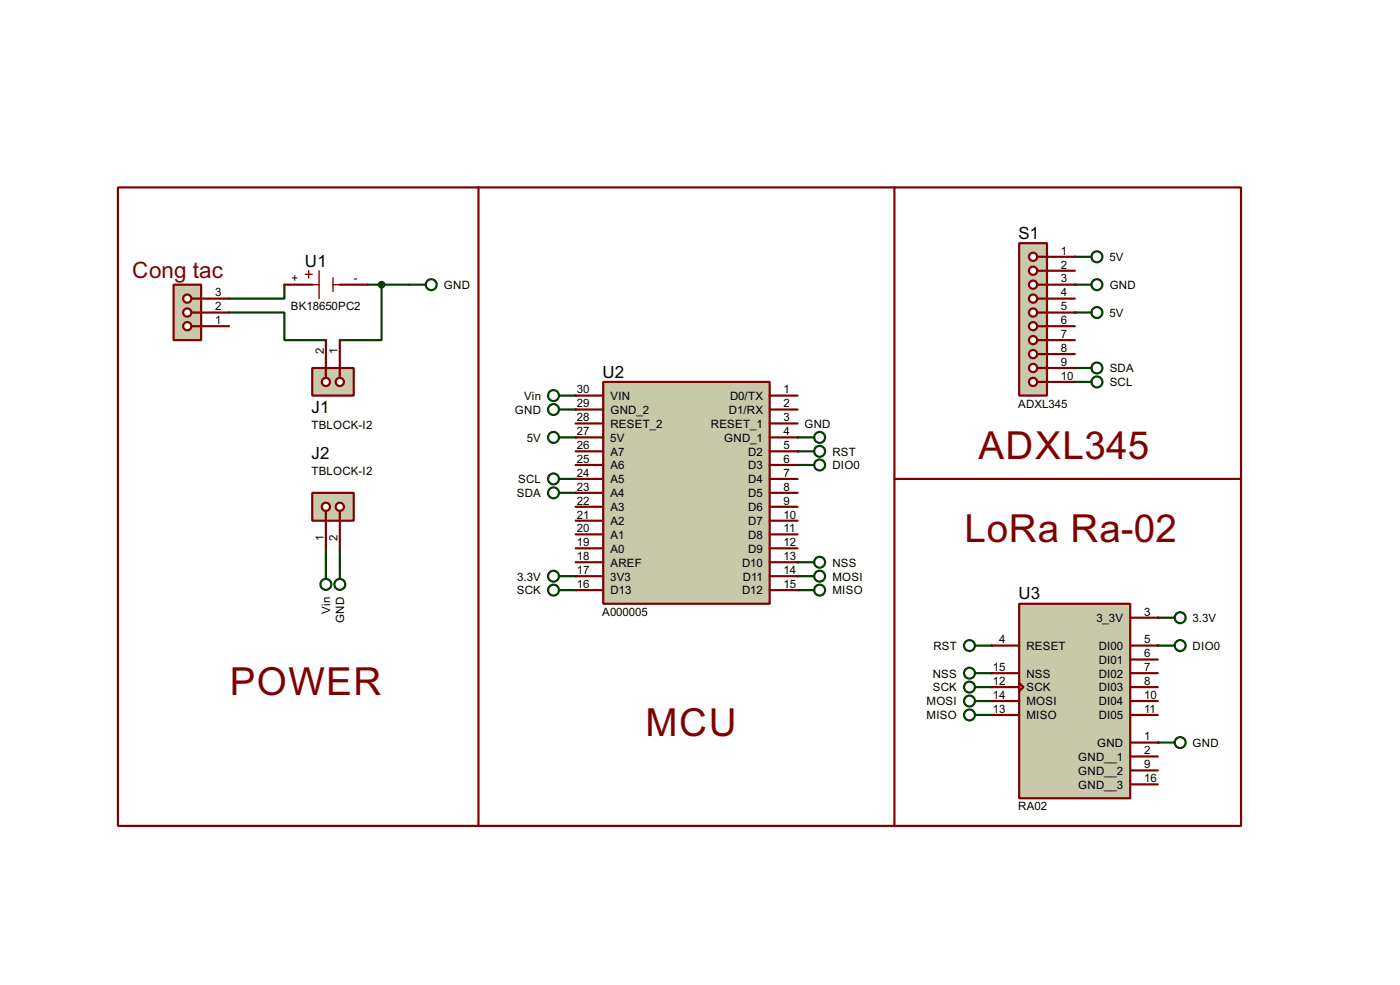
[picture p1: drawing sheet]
<svg xmlns="http://www.w3.org/2000/svg" width="256mm" height="180mm" viewBox="0 0 256 180" stroke-linecap="round" stroke-linejoin="round" font-family="sans-serif">
<path d="M42 57.2h10.1v5.1h7.6M52.1 52.1v2.6h-10.1M67.4 52.1h7.6M69.9 52.1v10.2h-7.6M59.7 100.4v2.5M62.3 100.4v2.5" fill="none" stroke="#004000" stroke-width=".4"/>
<g fill="#004000">
<circle cx="212.1" cy="113.1" r=".2"/>
<circle cx="212.1" cy="118.2" r=".2"/>
<circle cx="212.1" cy="135.9" r=".2"/>
<circle cx="181.7" cy="130.9" r=".2"/>
<circle cx="181.7" cy="128.3" r=".2"/>
<circle cx="181.7" cy="123.2" r=".2"/>
<circle cx="181.7" cy="118.2" r=".2"/>
<circle cx="181.7" cy="125.8" r=".2"/>
<circle cx="105.5" cy="105.5" r=".2"/>
<circle cx="105.5" cy="80.1" r=".2"/>
<circle cx="105.5" cy="90.2" r=".2"/>
<circle cx="105.5" cy="87.7" r=".2"/>
<circle cx="146.1" cy="102.9" r=".2"/>
<circle cx="146.1" cy="105.5" r=".2"/>
<circle cx="146.1" cy="108" r=".2"/>
<circle cx="105.5" cy="108" r=".2"/>
<circle cx="146.1" cy="82.6" r=".2"/>
<circle cx="146.1" cy="85.1" r=".2"/>
<circle cx="146.1" cy="80.1" r=".2"/>
<circle cx="105.5" cy="75" r=".2"/>
<circle cx="105.5" cy="72.4" r=".2"/>
<circle cx="196.9" cy="47" r=".2"/>
<circle cx="196.9" cy="52.1" r=".2"/>
<circle cx="196.9" cy="57.2" r=".2"/>
<circle cx="196.9" cy="67.4" r=".2"/>
<circle cx="196.9" cy="69.9" r=".2"/>
</g>
<path d="M55.9 50.2h1.3M56.6 49.6v1.3M57.2 52.1h1.3M58.5 49.6v5.1M61 50.9v2.5M61 52.1h1.3" fill="none" stroke="#800000" stroke-width=".25"/>
<path d="M52.1 52.1h5.1M62.3 52.1h5.1" fill="none" stroke="#800000" stroke-width=".4"/>
<g fill="none" stroke="#004000" stroke-width=".4">
<path d="M146.1 80.1h3.1M102.4 105.5h3.1M212.1 113.1h3.1M212.1 135.9h3.1"/>
<circle cx="150.1" cy="80.1" r="1"/>
<circle cx="101.4" cy="105.5" r="1"/>
<circle cx="216.2" cy="113.1" r="1"/>
<circle cx="216.2" cy="135.9" r="1"/>
</g>
<path d="M57.2 67.4h7.6v5h-7.6z" fill="#c8c8aa" stroke="#800000" stroke-width=".4"/>
<path d="M62.3 67.4v1.7" fill="none" stroke="#800000" stroke-width=".4"/>
<circle cx="62.2" cy="69.9" r=".75" fill="#feffff" stroke="#800000" stroke-width=".4"/>
<path d="M59.7 67.4v1.7" fill="none" stroke="#800000" stroke-width=".4"/>
<circle cx="59.7" cy="69.9" r=".75" fill="#feffff" stroke="#800000" stroke-width=".4"/>
<path d="M59.7 62.3v5.1M62.3 62.3v5.1" fill="none" stroke="#800000" stroke-width=".4"/>
<path d="M57.2 90.2h7.6v5.1h-7.6z" fill="#c8c8aa" stroke="#800000" stroke-width=".4"/>
<path d="M59.7 93.5v1.8" fill="none" stroke="#800000" stroke-width=".4"/>
<circle cx="59.7" cy="92.8" r=".75" fill="#feffff" stroke="#800000" stroke-width=".4"/>
<path d="M62.3 93.5v1.8" fill="none" stroke="#800000" stroke-width=".4"/>
<circle cx="62.2" cy="92.8" r=".75" fill="#feffff" stroke="#800000" stroke-width=".4"/>
<path d="M59.7 95.3v5.1M62.3 95.3v5.1" fill="none" stroke="#800000" stroke-width=".4"/>
<g fill="none" stroke="#004000" stroke-width=".4">
<path d="M75 52.1h3M196.9 52.1h3.1M102.4 72.4h3.1M102.4 75h3.1M59.7 102.9v3.1M62.3 102.9v3.1"/>
<circle cx="79" cy="52.1" r="1"/>
<circle cx="200.9" cy="52.1" r="1"/>
<circle cx="101.4" cy="72.4" r="1"/>
<circle cx="101.4" cy="75" r="1"/>
<circle cx="59.7" cy="107" r="1"/>
<circle cx="62.2" cy="107" r="1"/>
</g>
<circle cx="69.9" cy="52.1" r=".5" fill="#004000" stroke="#004000" stroke-width=".4"/>
<path d="M31.8 52.1h5.1v10.2h-5.1z" fill="#c8c8aa" stroke="#800000" stroke-width=".4"/>
<path d="M35.1 59.7h1.8" fill="none" stroke="#800000" stroke-width=".4"/>
<circle cx="34.3" cy="59.7" r=".75" fill="#feffff" stroke="#800000" stroke-width=".4"/>
<path d="M35.1 57.2h1.8" fill="none" stroke="#800000" stroke-width=".4"/>
<circle cx="34.3" cy="57.2" r=".75" fill="#feffff" stroke="#800000" stroke-width=".4"/>
<path d="M35.1 54.7h1.8" fill="none" stroke="#800000" stroke-width=".4"/>
<circle cx="34.3" cy="54.7" r=".75" fill="#feffff" stroke="#800000" stroke-width=".4"/>
<path d="M21.6 34.3h205.8v116.9h-205.8zM36.9 59.7h5.1M36.9 57.2h5.1M36.9 54.7h5.1" fill="none" stroke="#800000" stroke-width=".4"/>
<g fill="none" stroke="#004000" stroke-width=".4">
<path d="M146.1 85.1h3.1M102.4 108h3.1M146.1 102.9h3.1M146.1 108h3.1M146.1 105.5h3.1M178.6 118.2h3.1M212.1 118.2h3.1M178.6 123.2h3.1M178.6 125.8h3.1M178.6 128.3h3.1M178.6 130.9h3.1"/>
<circle cx="150.1" cy="85.1" r="1"/>
<circle cx="101.4" cy="108" r="1"/>
<circle cx="150.1" cy="105.5" r="1"/>
<circle cx="150.1" cy="108" r="1"/>
<circle cx="150.1" cy="102.9" r="1"/>
<circle cx="177.6" cy="118.2" r="1"/>
<circle cx="216.2" cy="118.2" r="1"/>
<circle cx="177.6" cy="125.8" r="1"/>
<circle cx="177.6" cy="128.3" r="1"/>
<circle cx="177.6" cy="123.2" r="1"/>
<circle cx="177.6" cy="130.9" r="1"/>
</g>
<path d="M186.7 110.5h20.4v35.6h-20.4z" fill-rule="evenodd" fill="#c8c8aa" stroke="#800000" stroke-width=".4"/>
<g fill="none" stroke="#800000" stroke-width=".4">
<path d="M181.7 118.2h5M207.1 113.1h5M207.1 118.2h5M181.7 123.2h5M181.7 125.8h5M181.7 128.3h5M181.7 130.9h5M186.7 125l.8 .8-.8 .7zM207.1 120.7h5M207.1 123.2h5M207.1 125.8h5M207.1 128.3h5"/>
<path d="M207.1 130.9h5M207.1 135.9h5M207.1 138.5h5M207.1 141h5M207.1 143.6h5"/>
</g>
<g fill="none" stroke="#004000" stroke-width=".4">
<path d="M196.9 47h3.1M196.9 57.2h3.1M196.9 67.4h3.1M102.4 80.1h3.1M102.4 87.7h3.1M102.4 90.2h3.1M146.1 82.6h3.1"/>
<circle cx="200.9" cy="47" r="1"/>
<circle cx="200.9" cy="57.2" r="1"/>
<circle cx="200.9" cy="67.4" r="1"/>
<circle cx="101.4" cy="90.2" r="1"/>
<circle cx="101.4" cy="87.7" r="1"/>
<circle cx="101.4" cy="80.1" r="1"/>
<circle cx="150.1" cy="82.6" r="1"/>
</g>
<path d="M110.5 69.9h30.5v40.6h-30.5z" fill-rule="evenodd" fill="#c8c8aa" stroke="#800000" stroke-width=".4"/>
<g fill="none" stroke="#800000" stroke-width=".4">
<path d="M105.5 72.4h5M105.5 75h5M105.5 77.5h5M141 72.4h5.1M141 75h5.1M141 77.5h5.1M105.5 80.1h5M105.5 97.8h5M105.5 95.3h5M105.5 92.8h5M105.5 90.2h5M105.5 87.7h5"/>
<path d="M105.5 85.1h5M105.5 82.6h5M141 80.1h5.1M141 97.8h5.1M141 95.3h5.1M141 92.8h5.1M141 90.2h5.1M141 87.7h5.1M141 85.1h5.1M141 82.6h5.1M105.5 105.5h5M105.5 100.4h5"/>
<path d="M105.5 102.9h5M105.5 108h5M141 105.5h5.1M141 100.4h5.1M141 102.9h5.1M141 108h5.1"/>
</g>
<g fill="none" stroke="#004000" stroke-width=".4">
<path d="M196.9 69.9h3.1"/>
<circle cx="200.9" cy="69.9" r="1"/>
</g>
<path d="M186.7 44.5h5.1v27.9h-5.1z" fill="#c8c8aa" stroke="#800000" stroke-width=".4"/>
<path d="M190 47h1.8" fill="none" stroke="#800000" stroke-width=".4"/>
<circle cx="189.2" cy="47" r=".75" fill="#feffff" stroke="#800000" stroke-width=".4"/>
<path d="M190 49.6h1.8" fill="none" stroke="#800000" stroke-width=".4"/>
<circle cx="189.2" cy="49.6" r=".75" fill="#feffff" stroke="#800000" stroke-width=".4"/>
<path d="M190 52.1h1.8" fill="none" stroke="#800000" stroke-width=".4"/>
<circle cx="189.2" cy="52.1" r=".75" fill="#feffff" stroke="#800000" stroke-width=".4"/>
<path d="M190 54.7h1.8" fill="none" stroke="#800000" stroke-width=".4"/>
<circle cx="189.2" cy="54.7" r=".75" fill="#feffff" stroke="#800000" stroke-width=".4"/>
<path d="M190 57.2h1.8" fill="none" stroke="#800000" stroke-width=".4"/>
<circle cx="189.2" cy="57.2" r=".75" fill="#feffff" stroke="#800000" stroke-width=".4"/>
<path d="M190 59.7h1.8" fill="none" stroke="#800000" stroke-width=".4"/>
<circle cx="189.2" cy="59.7" r=".75" fill="#feffff" stroke="#800000" stroke-width=".4"/>
<path d="M190 62.3h1.8" fill="none" stroke="#800000" stroke-width=".4"/>
<circle cx="189.2" cy="62.3" r=".75" fill="#feffff" stroke="#800000" stroke-width=".4"/>
<path d="M190 64.8h1.8" fill="none" stroke="#800000" stroke-width=".4"/>
<circle cx="189.2" cy="64.8" r=".75" fill="#feffff" stroke="#800000" stroke-width=".4"/>
<path d="M190 67.4h1.8" fill="none" stroke="#800000" stroke-width=".4"/>
<circle cx="189.2" cy="67.4" r=".75" fill="#feffff" stroke="#800000" stroke-width=".4"/>
<path d="M190 69.9h1.8" fill="none" stroke="#800000" stroke-width=".4"/>
<circle cx="189.2" cy="69.9" r=".75" fill="#feffff" stroke="#800000" stroke-width=".4"/>
<g fill="none" stroke="#800000" stroke-width=".4">
<path d="M87.7 34.3v116.9M163.9 34.3v116.9M191.8 47h5.1M191.8 49.6h5.1M191.8 52.1h5.1M191.8 54.7h5.1M191.8 57.2h5.1M191.8 59.7h5.1M191.8 62.3h5.1M191.8 64.8h5.1M191.8 67.4h5.1M191.8 69.9h5.1"/>
<path d="M163.9 87.7h63.5"/>
</g>
<g font-size="7.9" fill="#800000">
<text x="179.2" y="84">ADXL345</text>
<text x="176.7" y="99.2">LoRa Ra-02</text>
<text x="42.1" y="127.2">POWER</text>
<text x="118.3" y="134.8">MCU</text>
</g>
<text font-size="4.6" fill="#800000" x="24.2" y="50.8">Cong tac</text>
<g font-size="3.5">
<text x="186.6" y="43.7">S1</text>
<text x="55.9" y="48.9">U1</text>
<text x="110.4" y="69.1">U2</text>
<text x="57.1" y="75.5">J1</text>
<text x="57.1" y="84">J2</text>
<text x="186.6" y="109.7">U3</text>
</g>
<g font-size="2.4">
<text x="194.4" y="46.6">1</text>
<text x="203.3" y="47.8">5V</text>
<text x="53.4" y="51.7">+</text>
<text x="64.8" y="51.7">-</text>
<text x="81.3" y="52.9">GND</text>
<text x="194.4" y="49.2">2</text>
<text x="194.4" y="51.7">3</text>
<text x="203.3" y="52.9">GND</text>
<text x="39.4" y="59.3">1</text>
<text x="39.4" y="56.8">2</text>
<text x="39.4" y="54.3">3</text>
<text x="53.3" y="56.8">BK18650PC2</text>
<text x="194.4" y="54.3">4</text>
<text x="194.4" y="56.8">5</text>
<text x="194.4" y="59.3">6</text>
<text x="203.3" y="58">5V</text>
<text x="59.3" y="64.8" transform="rotate(-90 59.3 64.8)">2</text>
<text x="61.9" y="64.8" transform="rotate(-90 61.9 64.8)">1</text>
<text x="194.4" y="61.9">7</text>
<text x="194.4" y="64.4">8</text>
<text x="105.7" y="72">30</text>
<text x="143.6" y="72">1</text>
<text x="194.4" y="67">9</text>
<text x="194.4" y="69.5">10</text>
<text x="203.3" y="68.1">SDA</text>
<text x="203.3" y="70.7">SCL</text>
<text x="94.3" y="75.8">GND</text>
<text x="96" y="73.2">Vin</text>
<text x="105.7" y="74.6">29</text>
<text x="105.7" y="77.1">28</text>
<text x="111.8" y="75.8">GND_2</text>
<text x="111.8" y="73.2">VIN</text>
<text x="133.5" y="75.8">D1/RX</text>
<text x="133.7" y="73.2">D0/TX</text>
<text x="143.6" y="74.6">2</text>
<text x="143.6" y="77.1">3</text>
<text x="186.5" y="74.6">ADXL345</text>
<text x="57" y="78.5">TBLOCK-I2</text>
<text x="96.5" y="80.8">5V</text>
<text x="105.7" y="79.7">27</text>
<text x="105.7" y="82.2">26</text>
<text x="111.8" y="80.8">5V</text>
<text x="111.8" y="83.4">A7</text>
<text x="111.8" y="78.3">RESET_2</text>
<text x="130.2" y="78.3">RESET_1</text>
<text x="132.7" y="80.8">GND_1</text>
<text x="137.1" y="83.4">D2</text>
<text x="143.6" y="82.2">5</text>
<text x="143.6" y="79.7">4</text>
<text x="147.4" y="78.3">GND</text>
<text x="152.5" y="83.4">RST</text>
<text x="57" y="86.9">TBLOCK-I2</text>
<text x="94.9" y="88.5">SCL</text>
<text x="105.7" y="89.8">23</text>
<text x="105.7" y="87.3">24</text>
<text x="105.7" y="84.7">25</text>
<text x="111.8" y="88.5">A5</text>
<text x="111.8" y="85.9">A6</text>
<text x="137.1" y="85.9">D3</text>
<text x="137.1" y="88.5">D4</text>
<text x="143.6" y="84.7">6</text>
<text x="143.6" y="87.3">7</text>
<text x="143.6" y="89.8">8</text>
<text x="152.5" y="85.9">DIO0</text>
<text x="94.7" y="91">SDA</text>
<text x="105.7" y="94.9">21</text>
<text x="105.7" y="92.4">22</text>
<text x="111.8" y="93.6">A3</text>
<text x="111.8" y="91">A4</text>
<text x="137.1" y="91">D5</text>
<text x="137.1" y="93.6">D6</text>
<text x="143.6" y="92.4">9</text>
<text x="143.6" y="94.9">10</text>
<text x="59.3" y="99" transform="rotate(-90 59.3 99)">1</text>
<text x="61.8" y="99" transform="rotate(-90 61.8 99)">2</text>
<text x="105.7" y="100">19</text>
<text x="105.7" y="97.4">20</text>
<text x="111.8" y="101.2">A0</text>
<text x="111.8" y="98.6">A1</text>
<text x="111.8" y="96.1">A2</text>
<text x="137.1" y="96.1">D7</text>
<text x="137.1" y="98.6">D8</text>
<text x="137.1" y="101.2">D9</text>
<text x="143.6" y="97.4">11</text>
<text x="143.6" y="100">12</text>
<text x="94.8" y="106.3">3.3V</text>
<text x="105.7" y="105.1">17</text>
<text x="105.7" y="102.5">18</text>
<text x="105.7" y="107.6">16</text>
<text x="111.8" y="106.3">3V3</text>
<text x="111.8" y="103.7">AREF</text>
<text x="135.9" y="103.7">D10</text>
<text x="136.1" y="106.3">D11</text>
<text x="143.6" y="102.5">13</text>
<text x="143.6" y="105.1">14</text>
<text x="143.6" y="107.6">15</text>
<text x="152.5" y="103.7">NSS</text>
<text x="152.5" y="106.3">MOSI</text>
<text x="60.5" y="112.3" transform="rotate(-90 60.5 112.3)">Vin</text>
<text x="94.7" y="108.8">SCK</text>
<text x="110.3" y="112.7">A000005</text>
<text x="111.8" y="108.8">D13</text>
<text x="135.9" y="108.8">D12</text>
<text x="152.5" y="108.8">MISO</text>
<text x="200.9" y="113.9">3_3V</text>
<text x="209.6" y="112.7">3</text>
<text x="218.5" y="113.9">3.3V</text>
<text x="63.1" y="114" transform="rotate(-90 63.1 114)">GND</text>
<text x="171" y="119">RST</text>
<text x="183.1" y="117.8">4</text>
<text x="188" y="119">RESET</text>
<text x="201.3" y="119">DI00</text>
<text x="209.6" y="117.8">5</text>
<text x="218.5" y="119">DIO0</text>
<text x="170.9" y="124">NSS</text>
<text x="181.9" y="122.8">15</text>
<text x="181.9" y="125.4">12</text>
<text x="188" y="124">NSS</text>
<text x="201.3" y="121.5">DI01</text>
<text x="201.3" y="124">DI02</text>
<text x="209.6" y="120.3">6</text>
<text x="209.6" y="122.8">7</text>
<text x="209.6" y="125.4">8</text>
<text x="169.7" y="129.1">MOSI</text>
<text x="169.7" y="131.7">MISO</text>
<text x="170.9" y="126.6">SCK</text>
<text x="181.9" y="130.5">13</text>
<text x="181.9" y="127.9">14</text>
<text x="188" y="131.7">MISO</text>
<text x="188" y="129.1">MOSI</text>
<text x="188" y="126.6">SCK</text>
<text x="201.3" y="126.6">DI03</text>
<text x="201.3" y="129.1">DI04</text>
<text x="201.3" y="131.7">DI05</text>
<text x="209.6" y="127.9">10</text>
<text x="209.6" y="130.5">11</text>
<text x="201" y="136.7">GND</text>
<text x="209.6" y="135.5">1</text>
<text x="218.5" y="136.7">GND</text>
<text x="197.5" y="139.3">GND__1</text>
<text x="197.5" y="141.8">GND__2</text>
<text x="209.6" y="138.1">2</text>
<text x="209.6" y="140.6">9</text>
<text x="209.6" y="143.2">16</text>
<text x="186.5" y="148.3">RA02</text>
<text x="197.5" y="144.4">GND__3</text>
</g>
</svg>
